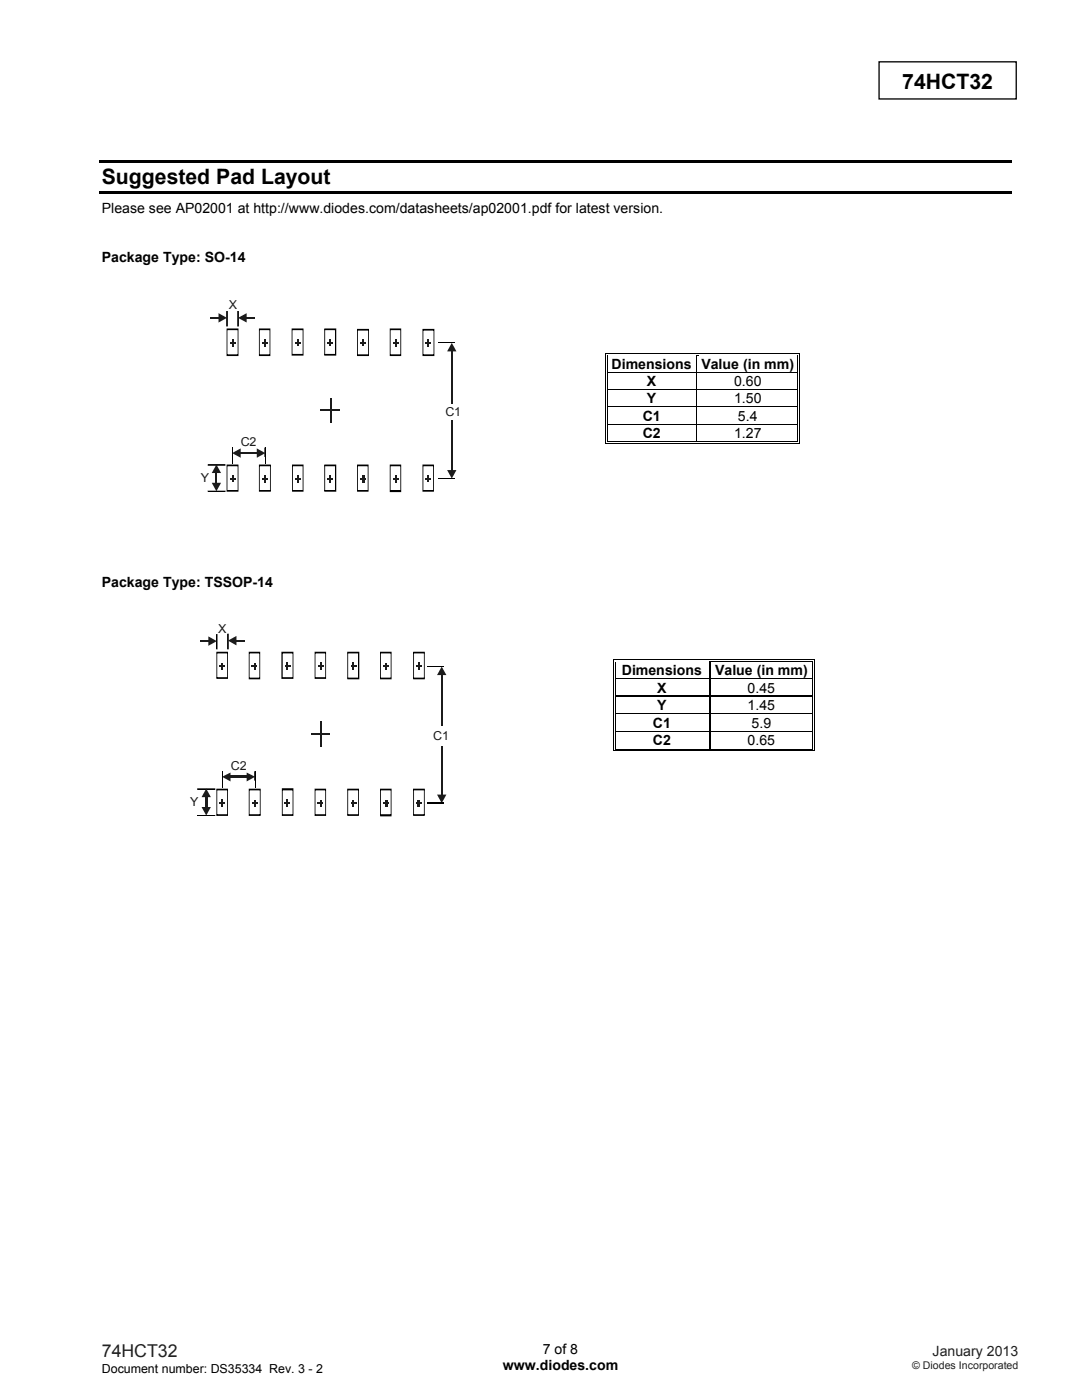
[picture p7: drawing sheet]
<svg xmlns="http://www.w3.org/2000/svg" width="216mm" height="279mm" viewBox="0 0 216 279" stroke-linecap="round" stroke-linejoin="round" font-family="sans-serif">
<path d="M175.4 12.3h27.4v7.4h-27.4z" fill="none" stroke="#000" stroke-width=".26"/>
<path d="M19.8 32h182v.5h-182zM19.8 38.1h182v.5h-182z" fill="#000"/>
<g fill="#fff">
<path d="M121.3 71.1h17.7v3.2h-17.7z"/>
<path d="M121.8 71.1h16.5v3.2h-16.5z"/>
<path d="M139.1 71.1h20v3.2h-20z"/>
<path d="M139.8 71.1h18.9v3.2h-18.9z"/>
</g>
<path d="M120.8 70.5h.2v.6h-.2zM120.8 70.5h.5v.2h-.5zM121.1 70.9h.2v.2h-.2zM121.1 70.9h.2v.1h-.2z" fill="#000"/>
<path d="M121.3 70.6h17.7M121.3 71h17.7" fill="none" stroke="#000" stroke-width=".2"/>
<g fill="#fff">
<path d="M121.3 71l17.7 .1z"/>
<path d="M139.1 71l.4 .1z"/>
</g>
<path d="M139 71l.1 .1zM139 70.5h.5v.2h-.5zM139 70.9h.5v.1h-.5z" fill="#000"/>
<path d="M139.5 70.6h19.6M139.5 71h19.6" fill="none" stroke="#000" stroke-width=".2"/>
<path d="M139.5 71l19.6 .1z" fill="#fff"/>
<path d="M159.1 70.5h.5v.2h-.5zM159.1 70.9h.2v.2h-.2zM159.1 70.9h.2v.1h-.2zM159.5 70.5h.1v.6h-.1z" fill="#000"/>
<path d="M120.9 71.1v3.2M121.2 71.1v3.2M139.1 71.1v3.2M159.2 71.1v3.2M159.6 71.1v3.2" fill="none" stroke="#000" stroke-width=".2"/>
<g fill="#fff">
<path d="M121.3 74.5h17.7v3.2h-17.7z"/>
<path d="M121.8 74.5h16.5v3.2h-16.5z"/>
<path d="M139.1 74.5h20v3.2h-20z"/>
<path d="M139.8 74.5h18.9v3.2h-18.9z"/>
</g>
<path d="M120.8 74.3h.2v.2h-.2zM121.1 74.3h.2v.2h-.2zM159.1 74.3h.2v.2h-.2zM159.5 74.3h.1v.2h-.1z" fill="#000"/>
<path d="M120.9 74.5v3.2M121.2 74.5v3.2M121.3 74.4h37.8M139.1 74.5v3.2M159.2 74.5v3.2M159.6 74.5v3.2" fill="none" stroke="#000" stroke-width=".2"/>
<g fill="#fff">
<path d="M121.3 77.9h17.7v3.2h-17.7z"/>
<path d="M121.8 77.9h16.5v3.2h-16.5z"/>
<path d="M139.1 77.9h20v3.2h-20z"/>
<path d="M139.8 77.9h18.9v3.2h-18.9z"/>
</g>
<path d="M120.8 77.7h.2v.2h-.2zM121.1 77.7h.2v.2h-.2zM159.1 77.7h.2v.2h-.2zM159.5 77.7h.1v.2h-.1z" fill="#000"/>
<path d="M120.9 77.9v3.2M121.2 77.9v3.2M121.3 77.8h37.8M139.1 77.9v3.2M159.2 77.9v3.2M159.6 77.9v3.2" fill="none" stroke="#000" stroke-width=".2"/>
<g fill="#fff">
<path d="M121.3 81.3h17.7v3.3h-17.7z"/>
<path d="M121.8 81.3h16.5v3.3h-16.5z"/>
<path d="M139.1 81.3h20v3.3h-20z"/>
<path d="M139.8 81.3h18.9v3.3h-18.9z"/>
</g>
<path d="M120.8 81.1h.2v.2h-.2zM121.1 81.1h.2v.2h-.2zM159.1 81.1h.2v.2h-.2zM159.5 81.1h.1v.2h-.1z" fill="#000"/>
<path d="M120.9 81.3v3.3M121.2 81.3v3.3M121.3 81.2h37.8M139.1 81.3v3.3M159.2 81.3v3.3M159.6 81.3v3.3" fill="none" stroke="#000" stroke-width=".2"/>
<g fill="#fff">
<path d="M121.3 84.7h17.7v3.3h-17.7z"/>
<path d="M121.8 84.7h16.5v3.3h-16.5z"/>
<path d="M139.1 84.7h20v3.3h-20z"/>
<path d="M139.8 84.7h18.9v3.3h-18.9z"/>
</g>
<path d="M120.8 84.6h.2v.1h-.2zM120.8 88.3h.5v.2h-.5zM121.1 84.6h.2v.1h-.2zM121.1 88h.2v.2h-.2zM139 88h.5v.2h-.5zM159.1 84.6h.2v.1h-.2zM159.1 88.3h.5v.2h-.5zM159.1 88h.2v.2h-.2zM159.5 84.6h.1v.1h-.1zM159.5 88h.1v.5h-.1z" fill="#000"/>
<path d="M120.9 84.7v3.8M121.2 84.7v3.3M121.3 84.6h37.8M121.3 88.4h37.8M121.3 88.1h17.7M139.1 84.7v3.3M139.5 88.1h19.6M159.2 84.7v3.3M159.6 84.7v3.3" fill="none" stroke="#000" stroke-width=".2"/>
<g fill="#fff">
<path d="M122.8 132.1h18.7v3.2h-18.7z"/>
<path d="M123.3 132.1h17.6v3.2h-17.6z"/>
</g>
<path d="M122.3 131.6h.2v.5h-.2zM122.3 131.6h.5v.1h-.5zM122.7 131.9h.1v.2h-.1z" fill="#000"/>
<path d="M122.8 131.7h18.7M122.8 132h18.7" fill="none" stroke="#000" stroke-width=".2"/>
<path d="M122.8 132.1h18.7z" fill="#fff"/>
<path d="M141.5 132.1h.3zM141.5 131.6h.5v.1h-.5zM141.5 131.9h.5v.2h-.5zM162 131.6h.5v.1h-.5zM162 131.9h.2v.2h-.2zM162.3 131.6h.2v.5h-.2z" fill="#000"/>
<path d="M122.4 132.1v3.2M122.7 132.1v3.2M142 131.7h20M142 132h20M162.1 132.1v3.2M162.4 132.1v3.2" fill="none" stroke="#000" stroke-width=".2"/>
<path d="M141.6 132.1v3.2" fill="none" stroke="#000" stroke-width=".25"/>
<g fill="#fff">
<path d="M122.8 135.6h18.7v3.3h-18.7z"/>
<path d="M123.3 135.6h17.6v3.3h-17.6z"/>
<path d="M141.8 135.6h20.2v3.3h-20.2z"/>
<path d="M142.3 135.6h19.2v3.3h-19.2z"/>
</g>
<path d="M122.3 135.3h.2v.3h-.2zM122.7 135.3h.1v.3h-.1z" fill="#000"/>
<path d="M122.8 135.5h18.7" fill="none" stroke="#000" stroke-width=".25"/>
<path d="M122.8 135.6h18.7z" fill="#fff"/>
<path d="M141.5 135.3h.3v.3h-.3z" fill="#000"/>
<path d="M141.8 135.5h20.2" fill="none" stroke="#000" stroke-width=".25"/>
<path d="M141.8 135.6h20.2z" fill="#fff"/>
<path d="M162 135.3h.2v.3h-.2zM162.3 135.3h.2v.3h-.2z" fill="#000"/>
<path d="M122.4 135.6v3.3M122.7 135.6v3.3M162.1 135.6v3.3M162.4 135.6v3.3" fill="none" stroke="#000" stroke-width=".2"/>
<path d="M141.6 135.6v3.3" fill="none" stroke="#000" stroke-width=".25"/>
<g fill="#fff">
<path d="M122.8 139.1h18.7v3.3h-18.7z"/>
<path d="M123.3 139.1h17.6v3.3h-17.6z"/>
<path d="M141.8 139.1h20.2v3.3h-20.2z"/>
<path d="M142.3 139.1h19.2v3.3h-19.2z"/>
</g>
<path d="M122.3 138.9h.2v.2h-.2zM122.7 138.9h.1v.2h-.1z" fill="#000"/>
<path d="M122.8 139h18.7" fill="none" stroke="#000" stroke-width=".25"/>
<path d="M122.8 139.1h18.7z" fill="#fff"/>
<path d="M141.5 138.9h.3v.2h-.3z" fill="#000"/>
<path d="M141.8 139h20.2" fill="none" stroke="#000" stroke-width=".25"/>
<path d="M141.8 139.1h20.2z" fill="#fff"/>
<path d="M162 138.9h.2v.2h-.2zM162.3 138.9h.2v.2h-.2z" fill="#000"/>
<path d="M122.4 139.1v3.3M122.7 139.1v3.3M162.1 139.1v3.3M162.4 139.1v3.3" fill="none" stroke="#000" stroke-width=".2"/>
<path d="M141.6 139.1v3.3" fill="none" stroke="#000" stroke-width=".25"/>
<g fill="#fff">
<path d="M122.8 142.6h18.7v3.3h-18.7z"/>
<path d="M123.3 142.6h17.6v3.3h-17.6z"/>
<path d="M141.8 142.6h20.2v3.3h-20.2z"/>
<path d="M142.3 142.6h19.2v3.3h-19.2z"/>
</g>
<path d="M122.3 142.4h.2v.2h-.2zM122.7 142.4h.1v.2h-.1z" fill="#000"/>
<path d="M122.8 142.5h18.7" fill="none" stroke="#000" stroke-width=".25"/>
<path d="M122.8 142.6h18.7z" fill="#fff"/>
<path d="M141.5 142.4h.3v.2h-.3z" fill="#000"/>
<path d="M141.8 142.5h20.2" fill="none" stroke="#000" stroke-width=".25"/>
<path d="M141.8 142.6h20.2z" fill="#fff"/>
<path d="M162 142.4h.2v.2h-.2zM162.3 142.4h.2v.2h-.2z" fill="#000"/>
<path d="M122.4 142.6v3.3M122.7 142.6v3.3M162.1 142.6v3.3M162.4 142.6v3.3" fill="none" stroke="#000" stroke-width=".2"/>
<path d="M141.6 142.6v3.3" fill="none" stroke="#000" stroke-width=".25"/>
<g fill="#fff">
<path d="M122.8 146.1h18.7v3.3h-18.7z"/>
<path d="M123.3 146.1h17.6v3.3h-17.6z"/>
<path d="M141.8 146.1h20.2v3.3h-20.2z"/>
<path d="M142.3 146.1h19.2v3.3h-19.2z"/>
</g>
<path d="M122.3 145.9h.2v.3h-.2zM122.7 145.9h.1v.3h-.1z" fill="#000"/>
<path d="M122.8 146h18.7" fill="none" stroke="#000" stroke-width=".25"/>
<path d="M122.8 146.1l18.7 .1z" fill="#fff"/>
<path d="M141.5 145.9h.3v.3h-.3z" fill="#000"/>
<path d="M141.8 146h20.2" fill="none" stroke="#000" stroke-width=".25"/>
<path d="M141.8 146.1l20.2 .1z" fill="#fff"/>
<g fill="#000">
<path d="M122.3 149.7h.5v.2h-.5zM122.7 149.4h.1v.2h-.1zM141.5 149.4h.5v.2h-.5zM162 145.9h.2v.3h-.2zM162 149.7h.5v.2h-.5zM162 149.4h.2v.2h-.2zM162.3 145.9h.2v.3h-.2zM162.3 149.4h.2v.5h-.2z"/>
<path d="M45.2 62.1h.2v3h-.2zM45.2 65.1h.2zM45.2 62.1h.2v3h-.2zM45.2 62.1h.2z"/>
<path d="M45.3 70.7h2.2v.4h-2.2zM47.5 70.9l.1 .2zM47.4 65.7h.2v5.2h-.2zM47.5 65.6l.1 .1zM45.3 65.6h2.2v.3h-2.2zM45.2 65.6l.1 .1zM45.2 65.7h.2v5.2h-.2zM45.2 70.9l.1 .2z"/>
<path d="M47.4 62.1h.2v3h-.2zM47.4 65.1h.2zM47.4 62.1h.2v3h-.2zM47.4 62.1h.2z"/>
<path d="M51.8 70.7h2.1v.4h-2.1zM53.9 70.9l.1 .2zM53.8 65.7h.2v5.2h-.2zM53.9 65.6l.1 .1zM51.8 65.6h2.1v.3h-2.1zM51.7 65.6l.1 .1zM51.7 65.7h.1v5.2h-.1zM51.7 70.9l.1 .2z"/>
<path d="M58.3 70.6h2.2v.4h-2.2zM60.5 70.8l.1 .2zM60.4 65.7h.2v5.1h-.2zM60.5 65.6l.1 .1zM58.3 65.6h2.2v.3h-2.2zM58.2 65.6l.1 .1zM58.2 65.7h.2v5.1h-.2zM58.2 70.8l.1 .2z"/>
<path d="M64.8 70.6h2.2v.4h-2.2zM67 70.8l.1 .2zM66.8 65.7h.3v5.1h-.3zM67 65.6l.1 .1zM64.8 65.6h2.2v.3h-2.2zM64.7 65.6l.1 .1zM64.7 65.7h.2v5.1h-.2zM64.7 70.8l.1 .2z"/>
<path d="M71.3 70.7h2.2v.4h-2.2zM73.5 70.9l.1 .2zM73.4 65.8h.2v5.1h-.2zM73.5 65.6l.1 .2zM71.3 65.6h2.2v.4h-2.2zM71.2 65.6l.1 .2zM71.2 65.8h.2v5.1h-.2zM71.2 70.9l.1 .2z"/>
<path d="M77.9 70.7h2.1v.4h-2.1zM80 70.9l.1 .2zM79.9 65.7h.2v5.2h-.2zM80 65.6l.1 .1zM77.9 65.6h2.1v.3h-2.1zM77.8 65.6l.1 .1zM77.8 65.7h.1v5.2h-.1zM77.8 70.9l.1 .2z"/>
<path d="M84.4 70.7h2.2v.4h-2.2zM86.6 70.9l.1 .2zM86.5 65.8h.2v5.1h-.2zM86.6 65.6l.1 .2zM84.4 65.6h2.2v.4h-2.2zM84.3 65.6l.1 .2zM84.3 65.8h.2v5.1h-.2zM84.3 70.9l.1 .2z"/>
<path d="M41.5 98h3.5v.1h-3.5zM45 98v.1zM41.5 98h3.5v.1h-3.5zM41.5 98v.1z"/>
<path d="M41.5 92.7h3.5v.2h-3.5zM45 92.7v.2zM41.5 92.7h3.5v.2h-3.5zM41.5 92.7v.2z"/>
<path d="M45.3 97.8h2.2v.3h-2.2zM47.5 98l.1 .1zM47.4 92.9h.2v5.1h-.2zM47.5 92.7l.1 .2zM45.3 92.7h2.2v.3h-2.2zM45.2 92.7l.1 .2zM45.2 92.9h.2v5.1h-.2zM45.2 98l.1 .1z"/>
<path d="M51.8 97.8h2.2v.3h-2.2zM54 98v.1zM53.9 92.9h.1v5.1h-.1zM54 92.7v.2zM51.8 92.7h2.2v.3h-2.2zM51.7 92.7l.1 .2zM51.7 92.9h.1v5.1h-.1zM51.7 98l.1 .1z"/>
<path d="M58.4 97.8h2.1v.3h-2.1zM60.5 98l.1 .1zM60.4 92.9h.2v5.1h-.2zM60.5 92.7l.1 .2zM58.4 92.7h2.1v.3h-2.1zM58.3 92.7l.1 .2zM58.3 92.9h.1v5.1h-.1zM58.3 98l.1 .1z"/>
<path d="M64.8 97.8h2.1v.3h-2.1zM66.9 98h.2v.1h-.2zM66.8 92.9h.3v5.1h-.3zM66.9 92.7h.2v.2h-.2zM64.8 92.7h2.1v.3h-2.1zM64.7 92.7l.1 .2zM64.7 92.9h.2v5.1h-.2zM64.7 98l.1 .1z"/>
<path d="M71.3 97.8h2.1v.3h-2.1zM73.4 98l.1 .1zM73.4 92.9h.1v5.1h-.1zM73.4 92.7l.1 .2zM71.3 92.7h2.1v.3h-2.1zM71.2 92.7l.1 .2zM71.2 92.9h.2v5.1h-.2zM71.2 98l.1 .1z"/>
<path d="M77.9 97.8h2.1v.4h-2.1zM80 98l.1 .2zM79.9 92.9h.2v5.1h-.2zM80 92.7l.1 .2zM77.9 92.7h2.1v.3h-2.1zM77.8 92.7l.1 .2zM77.8 92.9h.1v5.1h-.1zM77.8 98l.1 .2z"/>
<path d="M84.4 97.8h2.1v.3h-2.1zM86.5 98l.1 .1zM86.4 92.9h.2v5.1h-.2zM86.5 92.7l.1 .2zM84.4 92.7h2.1v.3h-2.1zM84.3 92.7l.1 .2zM84.3 92.9h.2v5.1h-.2zM84.3 98l.1 .1z"/>
<path d="M90.6 82.5l.5 .1zM91 82.5h.2v.1h-.2zM91 82.5h.2zM91 82.5h.2v.1h-.2zM90.6 82.6h.5z"/>
</g>
<path d="M122.4 146.2v3.7M122.7 146.2v3.2M122.8 149.8h39.2M122.8 149.5h18.7M142 149.5h20M162.1 146.2v3.2M162.4 146.2v3.2" fill="none" stroke="#000" stroke-width=".2"/>
<path d="M141.6 146.2v3.2" fill="none" stroke="#000" stroke-width=".25"/>
<g fill="#1f1a17">
<path d="M41.9 63.3h1.9v.3h-1.9z"/>
<path d="M49 63.3h1.9v.3h-1.9z"/>
</g>
<g fill="#1f1a17">
<path d="M43.6 62.5l1.7 .9-1.7 1v-1.9l1.7 .9z" fill-rule="evenodd"/>
<path d="M47.5 63.4l1.7-.9v1.9z" fill-rule="evenodd"/>
<path d="M46.3 90.4l1.7-.9v1.9l-1.7-1 1.7-.9z" fill-rule="evenodd"/>
</g>
<path d="M47.9 90.4h3.5" fill="none" stroke="#1f1a17" stroke-width=".34"/>
<g fill="#1f1a17">
<path d="M51.2 89.5l1.7 .9-1.7 1v-1.9l1.7 .9z" fill-rule="evenodd"/>
<path d="M42.2 96.4h1.9l-.9 1.6z" fill-rule="evenodd"/>
</g>
<path d="M43.2 94.3v2.2" fill="none" stroke="#1f1a17" stroke-width=".34"/>
<g fill="#1f1a17">
<path d="M43.2 92.7l.9 1.7h-1.9z" fill-rule="evenodd"/>
<path d="M89.2 93.8h1.9l-1 1.7z" fill-rule="evenodd"/>
</g>
<path d="M90.1 70v24" fill="none" stroke="#1f1a17" stroke-width=".34"/>
<path d="M90.1 68.4l1 1.7h-1.9z" fill-rule="evenodd" fill="#1f1a17"/>
<path d="M88 80.7h4.4v3h-4.4z" fill="#fff"/>
<path d="M66 79.4v4.9M64 81.8h3.9" fill="none" stroke="#1f1a17" stroke-width=".34"/>
<path d="M87.4 68.4h3.3M46.3 89.2v3.3M52.9 89.3v1.9M52.9 89.2v3.3M87.4 95.6h3.3" fill="none" stroke="#000" stroke-width=".2"/>
<g fill="#1f1a17">
<path d="M45.9 68.3h1v.3h-1z"/>
<path d="M46.2 67.8h.4v1.4h-.4z"/>
<path d="M45.9 95.4h1.1v.4h-1.1z"/>
<path d="M46.2 94.9h.4v1.4h-.4z"/>
<path d="M52.3 95.4h1.1v.4h-1.1z"/>
<path d="M52.7 94.9h.3v1.5h-.3z"/>
<path d="M58.9 95.4h1v.4h-1z"/>
<path d="M59.2 94.9h.3v1.5h-.3z"/>
<path d="M65.4 95.4h1v.4h-1z"/>
<path d="M65.7 94.9h.4v1.5h-.4z"/>
<path d="M71.9 95.4h1.1v.4h-1.1z"/>
<path d="M72.3 94.9h.4v1.5h-.4z"/>
<path d="M78.4 95.4h1.1v.4h-1.1z"/>
<path d="M78.8 94.9h.3v1.5h-.3z"/>
<path d="M85 95.4h1v.4h-1z"/>
<path d="M85.3 94.9h.4v1.4h-.4z"/>
<path d="M52.3 68.3h1.1v.3h-1.1z"/>
<path d="M52.7 67.8h.3v1.4h-.3z"/>
<path d="M58.9 68.3h1v.3h-1z"/>
<path d="M59.2 67.8h.3v1.3h-.3z"/>
<path d="M65.4 68.3h1.1v.3h-1.1z"/>
<path d="M65.7 67.8h.4v1.3h-.4z"/>
<path d="M71.9 68.3h1.1v.3h-1.1z"/>
<path d="M72.3 67.8h.3v1.3h-.3z"/>
<path d="M78.4 68.3h1.1v.3h-1.1z"/>
<path d="M78.8 67.8h.3v1.4h-.3z"/>
<path d="M84.9 68.3h1.1v.4h-1.1z"/>
<path d="M85.3 67.8h.4v1.4h-.4z"/>
</g>
<g fill="#000">
<path d="M43.2 126.6h.1v3h-.1zM43.2 129.6h.1zM43.2 126.6h.1v3h-.1zM43.2 126.6h.1z"/>
<path d="M43.3 135.1h2.1v.4h-2.1zM45.4 135.3l.1 .2zM45.3 130.2h.2v5.1h-.2zM45.4 130.1l.1 .1zM43.3 130.1h2.1v.3h-2.1zM43.2 130.1l.1 .1zM43.2 130.2h.1v5.1h-.1zM43.2 135.3l.1 .2z"/>
<path d="M45.4 126.5h.2v3.1h-.2zM45.4 129.6h.2zM45.4 126.5h.2v3.1h-.2zM45.4 126.5h.2z"/>
<path d="M49.7 135.2h2.1v.4h-2.1zM51.8 135.4l.1 .2zM51.8 130.2h.1v5.2h-.1zM51.8 130.1l.1 .1zM49.7 130.1h2.1v.3h-2.1zM49.6 130.1l.1 .1zM49.6 130.2h.2v5.2h-.2zM49.6 135.4l.1 .2z"/>
<path d="M56.3 135.1h2.2v.4h-2.2zM58.5 135.3v.2zM58.4 130.2h.1v5.1h-.1zM58.5 130.1v.1zM56.3 130.1h2.2v.3h-2.2zM56.2 130.1h.1v.1h-.1zM56.2 130.2h.2v5.1h-.2zM56.2 135.3h.1v.2h-.1z"/>
<path d="M62.9 135.1h2.1v.4h-2.1zM65 135.3l.1 .2zM64.9 130.2h.2v5.1h-.2zM65 130.1l.1 .1zM62.9 130.1h2.1v.3h-2.1zM62.8 130.1l.1 .1zM62.8 130.2h.1v5.1h-.1zM62.8 135.3l.1 .2z"/>
<path d="M69.4 135.2h2.1v.4h-2.1zM71.5 135.4h.2v.2h-.2zM71.4 130.2h.3v5.2h-.3zM71.5 130.1h.2v.1h-.2zM69.4 130.1h2.1v.3h-2.1zM69.3 130.1l.1 .1zM69.3 130.2h.2v5.2h-.2zM69.3 135.4l.1 .2z"/>
<path d="M75.9 135.2h2.1v.4h-2.1zM78 135.4l.1 .2zM78 130.2h.1v5.2h-.1zM78 130.1l.1 .1zM75.9 130.1h2.1v.3h-2.1zM75.8 130.1l.1 .1zM75.8 130.2h.2v5.2h-.2zM75.8 135.4l.1 .2z"/>
<path d="M82.5 135.2h2.2v.4h-2.2zM84.7 135.4l.1 .2zM84.6 130.2h.2v5.2h-.2zM84.7 130.1l.1 .1zM82.5 130.1h2.2v.3h-2.2zM82.4 130.1l.1 .1zM82.4 130.2h.2v5.2h-.2zM82.4 135.4l.1 .2z"/>
<path d="M39.4 157.4h3.5v.2h-3.5zM42.9 157.4v.2zM39.4 157.4h3.5v.2h-3.5zM39.4 157.4v.2z"/>
<path d="M88.6 147.2h.5v.2h-.5zM89.1 147.3l.1 .1zM89 147.1h.2v.2h-.2zM89 147.1h.2zM89 147.1h.2v.2h-.2zM89.1 147.3l.1 .1zM88.6 147.2h.5v.2h-.5zM88.6 147.2v.2z"/>
<path d="M39.4 162.7h3.5v.1h-3.5zM42.9 162.7v.1zM39.4 162.7h3.5v.1h-3.5zM39.4 162.7v.1z"/>
<path d="M43.3 162.5h2.1v.3h-2.1zM45.4 162.7l.1 .1zM45.3 157.6h.2v5.1h-.2zM45.4 157.4l.1 .2zM43.3 157.4h2.1v.3h-2.1zM43.2 157.4l.1 .2zM43.2 157.6h.1v5.1h-.1zM43.2 162.7l.1 .1z"/>
<path d="M49.7 162.5h2.2v.3h-2.2zM51.9 162.7l.1 .1zM51.8 157.6h.2v5.1h-.2zM51.9 157.4l.1 .2zM49.7 157.4h2.2v.3h-2.2zM49.6 157.4l.1 .2zM49.6 157.6h.2v5.1h-.2zM49.6 162.7l.1 .1z"/>
<path d="M56.3 162.5h2.2v.3h-2.2zM58.5 162.7v.1zM58.4 157.5h.1v5.2h-.1zM58.5 157.3v.2zM56.3 157.3h2.2v.4h-2.2zM56.2 157.3l.1 .2zM56.2 157.5h.2v5.2h-.2zM56.2 162.7l.1 .1z"/>
<path d="M62.9 162.5h2.1v.3h-2.1zM65 162.7l.1 .1zM64.9 157.6h.2v5.1h-.2zM65 157.4l.1 .2zM62.9 157.4h2.1v.3h-2.1zM62.8 157.4l.1 .2zM62.8 157.6h.1v5.1h-.1zM62.8 162.7l.1 .1z"/>
<path d="M69.4 162.5h2.1v.3h-2.1zM71.5 162.7l.1 .1zM71.4 157.6h.2v5.1h-.2zM71.5 157.4l.1 .2zM69.4 157.4h2.1v.3h-2.1zM69.3 157.4l.1 .2zM69.3 157.6h.2v5.1h-.2zM69.3 162.7l.1 .1z"/>
<path d="M75.9 162.5h2.1v.4h-2.1zM78 162.7l.1 .2zM78 157.6h.1v5.1h-.1zM78 157.4l.1 .2zM75.9 157.4h2.1v.3h-2.1zM75.8 157.4l.1 .2zM75.8 157.6h.2v5.1h-.2zM75.8 162.7l.1 .2z"/>
<path d="M82.5 162.5h2.2v.3h-2.2zM84.7 162.7l.1 .1zM84.6 157.6h.2v5.1h-.2zM84.7 157.4l.1 .2zM82.5 157.4h2.2v.3h-2.2zM82.4 157.4l.1 .2zM82.4 157.6h.2v5.1h-.2zM82.4 162.7l.1 .1z"/>
</g>
<g fill="#1f1a17">
<path d="M39.9 127.8h1.8v.3h-1.8z"/>
<path d="M47 127.7h1.9v.3h-1.9z"/>
</g>
<g fill="#1f1a17">
<path d="M41.6 127l1.7 1-1.7 .9v-1.9l1.7 1z" fill-rule="evenodd"/>
<path d="M45.5 127.8l1.7-.9v1.9z" fill-rule="evenodd"/>
<path d="M44.3 155l1.7-.8v1.8l-1.7-1 1.7-.8z" fill-rule="evenodd"/>
</g>
<path d="M45.8 155.1h3.6" fill="none" stroke="#1f1a17" stroke-width=".42"/>
<g fill="#1f1a17">
<path d="M49.2 154.2l1.7 .8-1.7 1v-1.8l1.7 .8z" fill-rule="evenodd"/>
<path d="M40.2 161.1h1.9l-1 1.7z" fill-rule="evenodd"/>
</g>
<path d="M41.1 158.9v2.3" fill="none" stroke="#1f1a17" stroke-width=".42"/>
<g fill="#1f1a17">
<path d="M41.1 157.4l1 1.7h-1.9z" fill-rule="evenodd"/>
<path d="M87.2 158.6h1.9l-1 1.7z" fill-rule="evenodd"/>
</g>
<path d="M88.1 134.6v24.2" fill="none" stroke="#1f1a17" stroke-width=".34"/>
<path d="M88.1 133l1 1.7h-1.9z" fill-rule="evenodd" fill="#1f1a17"/>
<path d="M86 145h4.3v3.8h-4.3z" fill="#fff"/>
<path d="M62.1 146.5h3.7M64 144v5" fill="none" stroke="#1f1a17" stroke-width=".34"/>
<path d="M85.3 133h3.3M44.3 153.8v3.3M50.8 153.9v1.9M50.9 153.9v3.2" fill="none" stroke="#000" stroke-width=".2"/>
<path d="M85.3 160.3h3.3" fill="none" stroke="#000" stroke-width=".25"/>
<g fill="#1f1a17">
<path d="M43.9 132.8h1v.3h-1z"/>
<path d="M44.2 132.3h.4v1.3h-.4z"/>
<path d="M43.9 160.1h1v.4h-1z"/>
<path d="M44.2 159.5h.4v1.5h-.4z"/>
<path d="M50.3 160.1h1.1v.4h-1.1z"/>
<path d="M50.7 159.6h.3v1.4h-.3z"/>
<path d="M56.8 160.1h1.1v.4h-1.1z"/>
<path d="M57.2 159.6h.3v1.5h-.3z"/>
<path d="M63.4 160.1h1.1v.4h-1.1z"/>
<path d="M63.8 159.6h.3v1.4h-.3z"/>
<path d="M70 160.1h1.1v.4h-1.1z"/>
<path d="M70.3 159.6h.4v1.4h-.4z"/>
<path d="M76.5 160.1h1.1v.4h-1.1z"/>
<path d="M76.9 159.6h.4v1.4h-.4z"/>
<path d="M83 160.1h1.2v.4h-1.2z"/>
<path d="M83.4 159.6h.4v1.4h-.4z"/>
<path d="M50.2 132.8h1.1v.3h-1.1z"/>
<path d="M50.7 132.3h.3v1.3h-.3z"/>
<path d="M56.8 132.8h1.2v.3h-1.2z"/>
<path d="M57.2 132.2h.3v1.4h-.3z"/>
<path d="M63.5 132.8h1v.3h-1z"/>
<path d="M63.8 132.2h.3v1.4h-.3z"/>
<path d="M70 132.8h1.1v.3h-1.1z"/>
<path d="M70.3 132.2h.4v1.4h-.4z"/>
<path d="M76.5 132.8h1v.3h-1z"/>
<path d="M76.9 132.3h.3v1.3h-.3z"/>
<path d="M83 132.8h1.2v.3h-1.2z"/>
<path d="M83.4 132.3h.3v1.4h-.3z"/>
</g>
<g font-size="4.2">
<text x="180" y="17.7">74HCT32</text>
<text x="20.3" y="36.8">Suggested Pad Layout</text>
</g>
<text font-size="3.5" fill="#231f20" x="20.3" y="270.9">74HCT32</text>
<g font-size="2.8">
<text x="20.3" y="42.6">Please see AP02001 at http://www.diodes.com/datasheets/ap02001.pdf for latest version.</text>
<text x="20.3" y="52.3">Package Type: SO-14</text>
<text x="122" y="73.7">Dimensions</text>
<text x="129.1" y="77.1">X</text>
<text x="140" y="73.7">Value (in mm)</text>
<text x="146.5" y="77.1">0.60</text>
<text x="128.2" y="83.9">C1</text>
<text x="129.1" y="80.5">Y</text>
<text x="146.5" y="80.5">1.50</text>
<text x="147.3" y="83.9">5.4</text>
<text x="128.2" y="87.3">C2</text>
<text x="146.5" y="87.3">1.27</text>
<text x="20.3" y="117.2">Package Type: TSSOP-14</text>
<text x="124.1" y="134.7">Dimensions</text>
<text x="142.7" y="134.7">Value (in mm)</text>
<text x="131.1" y="138.2">X</text>
<text x="131.1" y="141.7">Y</text>
<text x="149.2" y="138.2">0.45</text>
<text x="149.2" y="141.7">1.45</text>
<text x="130.3" y="145.2">C1</text>
<text x="130.3" y="148.7">C2</text>
<text x="149.2" y="148.7">0.65</text>
<text x="150" y="145.2">5.9</text>
<text x="100.3" y="273.5">www.diodes.com</text>
<text x="108.3" y="270.2">7 of 8</text>
</g>
<text font-size="2.8" fill="#231f20" x="186.1" y="270.6">January 2013</text>
<g font-size="2.5" fill="#1f1a17">
<text x="45.6" y="61.7">X</text>
<text x="88.9" y="83">C1</text>
<text x="48" y="89">C2</text>
<text x="40" y="96.2">Y</text>
<text x="43.5" y="126.3">X</text>
<text x="86.4" y="147.6">C1</text>
<text x="46.1" y="153.8">C2</text>
<text x="37.9" y="160.9">Y</text>
</g>
<text font-size="2.5" x="20.3" y="274">Document number: DS35334 Rev. 3 - 2</text>
<text font-size="2.1" fill="#231f20" x="182" y="273.2">© Diodes Incorporated</text>
</svg>
